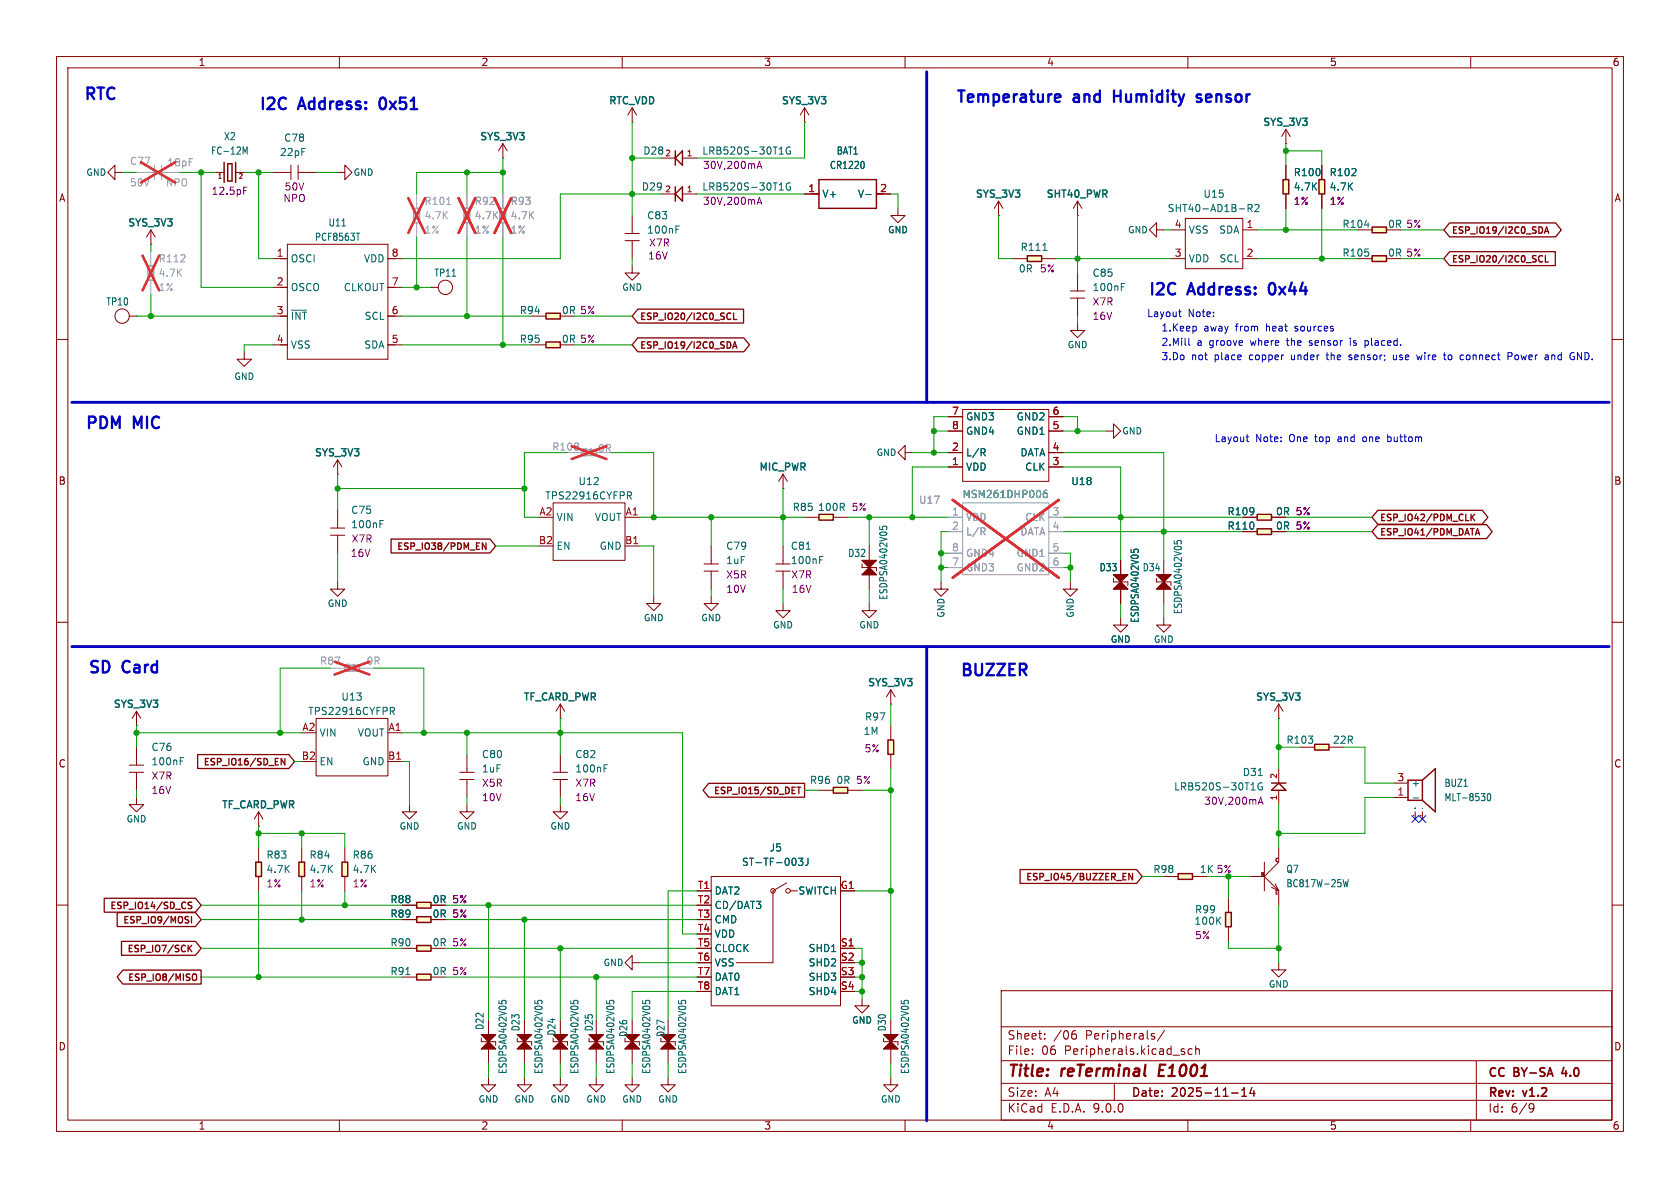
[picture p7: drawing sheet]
<svg xmlns="http://www.w3.org/2000/svg" width="297mm" height="210mm" viewBox="0 0 297 210" stroke-linecap="round" stroke-linejoin="round" font-family="sans-serif">
<g fill="none" stroke="#840000" stroke-width=".18">
<path d="M10 10h277v190h-277zM12 12h273v186h-273zM60 10v2M110 10v2M160 10v2M210 10v2M260 10v2M10 60h2M285 60h2M10 110h2M285 110h2M10 160h2"/>
<path d="M177 175.1h107.9v22.9h-107.9zM285 160h2M60 198v2M110 198v2M160 198v2M177 194.5h108M177 191.5h108M177 187.5h108M177 181.5h108M182.5 186.3v.1M182.5 185.5v.1M184.7 183.6v.1"/>
<path d="M184.7 182.8v.1M189.7 182.8h.5l.1 .3-.1 .5-.5 .1M190.2 182.2l-.5 .1M197 191.5v3M203.7 183.2l.4 .1 .1 .2-.2 .2h-.3M203.7 182.7l.4 .1M205.9 182.1l-1.3 2M209.2 185.9l.3 .2-.3 .3M209.2 185.4l.2 .1M210 198v2M210.7 185.5l-.4-.1-.3 .3v.4l.2 .2h.5M211.4 185.5l.2-.1 .4 .1v.9"/>
<path d="M211.4 184.9v1.5M217.7 193.2h1.2M219.5 193.8h.9M219.5 192.7l.5-.4v1.5M221.3 192.2l-.3 1.1h.9M221.7 192.8v1M260 198v2M261 187.5v10.5M270.6 195.1l.5 .1a.99 .99 0 0 1-.4 1.4h-.2M271.2 195.7l-.3 .3h-.3"/>
</g>
<path d="M205.1 188.2l-.3 2h1" fill="none" stroke="#840000" stroke-width=".4"/>
<path d="M276.5 188.7l-.4 1.1h.9" fill="none" stroke="#840000" stroke-width=".3"/>
<path d="M208.3 154.4h2.5v1h-2.5z" fill="#ffffc2"/>
<path d="M208.3 154.4h2.5v1h-2.5z" fill="none" stroke="#840000" stroke-width=".25"/>
<path d="M205.7 154.9h2.6M210.8 154.9h2.6" fill="none" stroke="#840000" stroke-width=".18"/>
<path d="M144.8 90.9h2.5v1h-2.5z" fill="#ffffc2"/>
<path d="M119.4 26.7v2.5M119.4 33v2.6M120.6 26.7v2.5l-1.2-1.3zM120.6 33v2.6l-1.2-1.3zM144.8 90.9h2.5v1h-2.5z" fill="none" stroke="#840000" stroke-width=".25"/>
<g fill="none" stroke="#840000" stroke-width=".18">
<path d="M48.3 30.5h3.1M51.4 29.2v2.6M52.7 29.2v2.6M52.7 30.5h3.2M59.7 30.5h1.3v-1.3l1.2 1.3-1.2 1.3v-1.3M116.8 27.9h2.6M116.8 34.3h2.6M120.6 27.9h2.6M120.6 34.3h2.6M227.3 25.4h.1M227.3 22.9l-.7 1.2M227.3 22.9l.8 1.2"/>
<path d="M227.3 22.9v2.5M111.8 47v1.3h1.2l-1.2 1.2-1.3-1.2h1.3M167.6 76.2h2.6M167.6 73.7h2.6M170.2 72.4h15.2v12.7h-15.2zM185.4 76.2h2.6M185.4 73.7h2.6M97.8 88.9h12.7v10.2h-12.7zM110.5 91.4h2.5M110.5 96.5h2.5M142.2 91.4h2.6M147.3 91.4h2.6"/>
<path d="M152.4 99.1h2.5l-2.5 2.5h2.5zM152.4 99.7v.6h2.5v.7M153.7 96.5v2.6M167.6 82.6h2.6M167.6 80h2.6M185.4 82.6h2.6M185.4 80h2.6M153.7 106.7v1.3h1.2l-1.2 1.2-1.3-1.2h1.3M153.7 101.6v2.5"/>
</g>
<g fill="none" stroke="#006464" stroke-width=".18">
<path d="M137.8 27.2h.7M137.8 33.6h.7M138 26.2l.1-.2v1.2M138 32.5l.1-.2v1.3M139.7 26a.59 .59 0 0 0-.7 .6 .59 .59 0 0 0 .7 .6l.1-.5h-.3M139.7 32.4a.59 .59 0 0 0-.7 .6 .59 .59 0 0 0 .7 .5l.1-.4h-.3M173.8 80l.4 .6M173.9 79.3l.3 .3-.1 .3-.2 .1M110.9 86.9h.5l.2 .3-.1 .3-.6 .1M111.2 87.6l.4 .6M155.5 93.1v.5M156 93.5v-.3l.2-.2 .5 .1 .1 .4"/>
<path d="M185.1 86.7h-.4a.86 .86 0 0 0 0 1.3l.4-.2 .1-.4-.3-.2h-.2l-.2 .2"/>
</g>
<g fill="#840000" stroke="#840000" stroke-width=".18">
<path d="M152.4 101.6l1.3-1.3 1.2 1.3z"/>
<path d="M152.4 99.1h2.5l-1.2 1.2z"/>
</g>
<path d="M133.8 29.8l.5-1.3 .4 1.3M133.8 36.1l.5-1.2 .4 1.2M134 29.4h.6M134 35.8h.6" fill="none" stroke="#840084" stroke-width=".18"/>
<path d="M233.2 31.8h1v2.5h-1z" fill="#ffffc2"/>
<path d="M144.8 31.8h10.1v5h-10.1zM233.2 31.8h1v2.5h-1z" fill="none" stroke="#840000" stroke-width=".25"/>
<path d="M142.2 19.1l-.7 1.2M142.2 19.1l.8 1.2M142.2 19.1v2.5M142.2 21.6h.1M142.2 34.3h2.6M154.9 34.3h2.6M158.7 36.8v1.3h1.3l-1.3 1.3-1.2-1.3h1.2M233.7 29.2v2.6M233.7 34.3v2.5M166.4 102.9v1.2h1.2l-1.2 1.3-1.3-1.3h1.3" fill="none" stroke="#840000" stroke-width=".18"/>
<path d="M152.6 28.6l.2 .4-.2 .7M153.1 34.4h.9" fill="none" stroke="#006464" stroke-width=".18"/>
<path d="M242.6 45.2h2.5v1h-2.5z" fill="#ffffc2"/>
<path d="M242.6 45.2h2.5v1h-2.5z" fill="none" stroke="#840000" stroke-width=".25"/>
<path d="M240 45.7h2.6" fill="none" stroke="#840000" stroke-width=".18"/>
<path d="M242.6 40.1h2.5v1h-2.5z" fill="#ffffc2"/>
<path d="M242.6 40.1h2.5v1h-2.5z" fill="none" stroke="#840000" stroke-width=".25"/>
<path d="M240 40.6h2.6" fill="none" stroke="#840000" stroke-width=".18"/>
<path d="M241.3 39.8h.7" fill="none" stroke="#006464" stroke-width=".18"/>
<path d="M226.8 31.8h1v2.5h-1z" fill="#ffffc2"/>
<path d="M226.8 31.8h1v2.5h-1z" fill="none" stroke="#840000" stroke-width=".25"/>
<g fill="none" stroke="#840000" stroke-width=".18">
<path d="M227.3 29.2v2.6M227.3 34.3v2.5M22.9 55.9h1.2M24.1 55.9h.1"/>
<circle cx="21.6" cy="55.9" r="1.27"/>
</g>
<path d="M157 130.8h1v2.6h-1z" fill="#ffffc2"/>
<path d="M157 130.8h1v2.6h-1z" fill="none" stroke="#840000" stroke-width=".25"/>
<path d="M157.5 128.3v2.5M157.5 133.4v2.5M111.8 190.5v1.3h1.2l-1.2 1.2-1.3-1.2h1.3" fill="none" stroke="#840000" stroke-width=".18"/>
<path d="M26.2 47h1v2.5h-1z" fill="#f0f0f0"/>
<path d="M26.2 47h1v2.5h-1z" fill="none" stroke="#a1a1a1" stroke-width=".25"/>
<path d="M24.1 30.5h3.2M27.3 29.2v2.6M28.6 29.2v2.6M28.6 30.5h.6M26.7 44.5v2.5M26.7 49.5v2.6" fill="none" stroke="#a1a1a1" stroke-width=".18"/>
<path d="M24.9 28.7l6.1 3.6M31 28.7l-6.1 3.6M25.2 45.2l2.9 6.1M28.1 45.2l-2.9 6.1" fill="none" stroke="#e12e31" stroke-width=".46"/>
<g fill="none" stroke="#840000" stroke-width=".18">
<path d="M20.3 30.5v-1.3l-1.3 1.3 1.3 1.3v-1.3h1.3M176.5 38.1h.1M176.5 35.6l-.7 1.2M176.5 35.6l.8 1.2M176.5 35.6v2.5M190.5 38.1h.1M190.5 35.6l-.8 1.2M190.5 35.6l.8 1.2M190.5 35.6v2.5M209.5 38.6h10.2v8.9h-10.2zM204.5 40.6v-1.2l-1.3 1.2 1.3 1.3v-1.3h1.2M207 40.6h2.5"/>
<path d="M207 45.7h2.5M219.7 40.6h2.5M219.7 45.7h2.5M125.7 105.4v1.3h1.3l-1.3 1.3-1.2-1.3h1.2M138.4 106.7v1.3h1.3l-1.3 1.2-1.2-1.2h1.2M246.4 138.4h2.5M246.4 141h2.5M250.2 143.5v1.3M251.5 143.5v1.3M118.1 190.5v1.3h1.3l-1.3 1.2-1.3-1.2h1.3M156.2 182.9h2.5l-2.5 2.5h2.5zM156.2 183.5v.7h2.5v.6"/>
<path d="M157.5 180.3v2.6M157.5 185.4v2.6"/>
</g>
<path d="M251.5 137.9h-2.6v3.6h2.6M251.5 137.9v3.6M251.5 137.9l2.2-2v7.6l-2.2-2" fill="none" stroke="#840000" stroke-width=".25"/>
<path d="M220.6 36.8l.7-.1 .1-.1-.1-.3-.7-.2v1.3M220.9 36.8l.5 .6M221.9 36.3l.4-.2 .3 .4-.8 .9h.8M258.8 139h.6M249.8 141.1h1M250.2 142.9h.1M251.4 142.9h.1M263.1 140.3h.1a.72 .72 0 0 1 0 1.2 .94 .94 0 0 1-.1-1.2zM159.3 176.9v.5M159.8 177.3v-.3l.3-.2 .4 .1 .1 .4" fill="none" stroke="#006464" stroke-width=".18"/>
<path d="M249.9 144.1v.1M249.9 144.1h.1M251.2 144.1v.1" fill="none" stroke="#a90000" stroke-width=".18"/>
<g fill="#840000" stroke="#840000" stroke-width=".18">
<path d="M156.2 185.4l1.3-1.2 1.2 1.2z"/>
<path d="M156.2 182.9h2.5l-1.2 1.3z"/>
</g>
<path d="M181.6 45.2h2.5v1h-2.5z" fill="#ffffc2"/>
<path d="M181.6 45.2h2.5v1h-2.5z" fill="none" stroke="#840000" stroke-width=".25"/>
<path d="M179.1 45.7h2.5M184.1 45.7h2.6M195.6 76.2h1.2v-1.3l1.3 1.3-1.3 1.3v-1.3" fill="none" stroke="#840000" stroke-width=".18"/>
<path d="M184.4 44.3h.7" fill="none" stroke="#006464" stroke-width=".18"/>
<path d="M232.4 131.6h2.5v1h-2.5z" fill="#ffffc2"/>
<path d="M232.4 131.6h2.5v1h-2.5z" fill="none" stroke="#840000" stroke-width=".25"/>
<path d="M190.5 57.2v1.2h1.3l-1.3 1.3-1.3-1.3h1.3M59.7 83.8h.1M59.7 81.3l-.8 1.3M59.7 81.3l.8 1.3M59.7 81.3v2.5M226.1 127h.1M226.1 124.5l-.8 1.2M226.1 124.5l.7 1.2M226.1 124.5v2.5M229.9 132.1h2.5M234.9 132.1h2.6" fill="none" stroke="#840000" stroke-width=".18"/>
<path d="M216.7 161.3h1v2.5h-1z" fill="#ffffc2"/>
<path d="M224.8 138.4h2.5M226.1 138.4l1.2 1.3h-2.5zM216.7 161.3h1v2.5h-1z" fill="none" stroke="#840000" stroke-width=".25"/>
<g fill="none" stroke="#840000" stroke-width=".18">
<path d="M48.3 45.7h2.5M48.3 50.8h2.5M48.3 55.9h2.5M50.8 43.2h17.8v20.3h-17.8zM68.6 45.7h2.5M68.6 50.8h2.5M68.6 55.9h2.5M189.2 51.4h2.6M189.2 52.7h2.6M190.5 48.3v3.1M190.5 52.7v3.2M48.3 61h2.5"/>
<path d="M68.6 61h2.5M59.7 102.9v1.2h1.3l-1.3 1.3-1.3-1.3h1.3M99.1 127h.1M99.1 124.5l-.8 1.2M99.1 124.5l.7 1.2M99.1 124.5v2.5M226.1 135.9v2.5M226.1 139.7v2.5M217.2 158.8v2.5M221 154.9h2.5M223.5 152.4v5.1M223.5 154.9l2.6 2.6"/>
<path d="M224.8 156.8l1.3 .7M225.4 156.2l.7 1.3M226.1 149.9v2.5l-2.6 2.5M226.1 157.5v2.5M152.4 176.5v1.3h1.3l-1.3 1.3-1.3-1.3h1.3M217.2 163.8v2.6M226.1 170.2v1.3h1.2l-1.2 1.2-1.3-1.2h1.3"/>
</g>
<path d="M60.5 39.9h.6M51.5 54.8h2.7M63 41.2h.6M198.2 50.7h.5M198.2 50.1h.6M221.2 139.6h.7M221.4 138.6l.1-.2v1.2M222.4 137.1h.8M223.1 138.4a.59 .59 0 0 0-.7 .6 .59 .59 0 0 0 .7 .6l.1-.5h-.3M237.4 155.5l.3 1.3 .2-.9 .2 .9 .3-1.3M215.3 162.7l.5 .7M215.8 162.1l-.7 .7" fill="none" stroke="#006464" stroke-width=".18"/>
<path d="M222.4 142.2l.5-1.3 .4 1.3M222.6 141.8h.6" fill="none" stroke="#840084" stroke-width=".18"/>
<path d="M147.3 139.2h2.6v1h-2.6z" fill="#ffffc2"/>
<path d="M147.3 139.2h2.6v1h-2.6z" fill="none" stroke="#840000" stroke-width=".25"/>
<g fill="none" stroke="#840000" stroke-width=".18">
<path d="M124.5 99.7h2.5M125.7 96.5v3.2M198.1 99.1v2.5M205.7 99.1v2.5M124.5 101h2.5M125.7 101v3.1M196.8 101.6h2.6l-2.6 2.5h2.6zM196.8 102.2v.7h2.6v.6M198.1 109.2v1.3h1.3l-1.3 1.3-1.3-1.3h1.3M198.1 104.1v2.6M204.5 101.6h2.5l-2.5 2.5h2.5zM204.5 102.2v.7h2.5v.6"/>
<path d="M205.7 109.2v1.3h1.3l-1.3 1.3-1.2-1.3h1.2M205.7 104.1v2.6M144.8 139.7h2.5M149.9 139.7h2.5M157.5 124.5h.1M157.5 121.9l-.8 1.3M157.5 121.9l.7 1.3M157.5 121.9v2.6"/>
</g>
<g fill="#840000" stroke="#840000" stroke-width=".18">
<path d="M198.1 102.9l1.3 1.2h-2.6z"/>
<path d="M196.8 101.6h2.6l-1.3 1.3z"/>
<path d="M204.5 104.1l1.2-1.2 1.3 1.2z"/>
<path d="M204.5 101.6h2.5l-1.3 1.3z"/>
</g>
<path d="M200 97.1v.5M200.5 97.5v-.2l.2-.2 .5 .1v.3M207.6 95.6v.5M208.1 96v-.2l.2-.2 .5 .1 .1 .3" fill="none" stroke="#006464" stroke-width=".18"/>
<path d="M167.6 91.4h2.6M167.6 94h2.6M167.6 97.8h2.6M170.2 88.9h15.2v12.7h-15.2zM185.4 91.4h2.6M185.4 94h2.6M185.4 97.8h2.6M167.6 100.3h2.6M185.4 100.3h2.6" fill="none" stroke="#a1a1a1" stroke-width=".18"/>
<path d="M173.8 94l.4 .6M173.9 93.3l.3 .2-.1 .3-.2 .2M185.1 86.7h-.4a.86 .86 0 0 0 0 1.3l.4-.2 .1-.4-.3-.2h-.2l-.2 .2" fill="none" stroke="#989898" stroke-width=".18"/>
<path d="M168.4 88.4l18.8 13.7M187.2 88.4l-18.8 13.7" fill="none" stroke="#e12e31" stroke-width=".46"/>
<path d="M222.2 90.9h2.6v1h-2.6z" fill="#ffffc2"/>
<path d="M222.2 90.9h2.6v1h-2.6z" fill="none" stroke="#840000" stroke-width=".25"/>
<g fill="none" stroke="#840000" stroke-width=".18">
<path d="M43.2 62.2v1.3h1.2l-1.2 1.3-1.3-1.3h1.3M219.7 91.4h2.5M224.8 91.4h2.5M123.2 157.5h2.5M125.7 154.9h22.9v22.9h-22.9zM139.1 156.1l-2.4 1.4v12.7h-6.5M139.7 157.5h1.3M148.6 167.6h2.5"/>
<circle cx="136.7" cy="157.5" r=".4"/>
<circle cx="139.3" cy="157.5" r=".4"/>
</g>
<path d="M133.7 159.3h.8l-.4 .5M134.3 159.8l.2 .3v.3l-.2 .2M141.2 151.7h.7l-.4 .5 .4 .1v.6l-.2 .1-.5-.1M142.8 151.7v.9a.41 .41 0 0 1-.4 .4" fill="none" stroke="#006464" stroke-width=".18"/>
<path d="M222.2 93.5h2.6v1h-2.6z" fill="#ffffc2"/>
<path d="M39.6 28.7v3.6M40.3 29h.7v3h-.7zM41.7 28.7v3.6M222.2 93.5h2.6v1h-2.6z" fill="none" stroke="#840000" stroke-width=".25"/>
<g fill="none" stroke="#840000" stroke-width=".18">
<path d="M38.1 30.5h.1M38.1 30.5h1.5M41.7 30.5h1.5M43.2 30.5h.1M26.7 43.2h.1M26.7 40.6l-.8 1.3M26.7 40.6l.7 1.3M26.7 40.6v2.6M58.4 93.3h2.6M58.4 94.6h2.6M59.7 90.2v3.1M59.7 94.6v3.2"/>
<path d="M137.2 99.7h2.5M138.4 96.5v3.2M160 80v-1.3l-1.3 1.3 1.3 1.3v-1.3h1.3M219.7 94h2.5M224.8 94h2.5M115.6 105.4v1.3h1.2l-1.2 1.3-1.3-1.3h1.3M137.2 101h2.5M138.4 101v3.1M189.2 102.9v1.2h1.3l-1.3 1.3-1.2-1.3h1.2M24.1 128.3h.1M24.1 125.7l-.7 1.3M24.1 125.7l.8 1.3"/>
<path d="M24.1 125.7v2.6M55.9 127h12.7v10.2h-12.7zM68.6 129.5h2.5M68.6 134.6h2.5M157.5 190.5v1.3h1.2l-1.2 1.2-1.3-1.2h1.3"/>
</g>
<path d="M43 26l.3 .9 .4-.9v1.2M67.2 92.6h.4M67.2 92h.6M142.5 97.1h.8M144.9 99h.4M144.9 98.4h.6M69 125h.5l.2 .3-.1 .3-.6 .1M69.3 125.7l.4 .6" fill="none" stroke="#006464" stroke-width=".18"/>
<path d="M43.1 33.7h.4M43.1 33.1h.6" fill="none" stroke="#840084" stroke-width=".18"/>
<path d="M58.4 118.1h2.6M63.5 118.1h2.5" fill="none" stroke="#a1a1a1" stroke-width=".18"/>
<path d="M59.2 117l6.1 2.2M65.3 117l-6.1 2.2" fill="none" stroke="#e12e31" stroke-width=".46"/>
<path d="M73.7 167.1h2.5v1h-2.5z" fill="#ffffc2"/>
<path d="M73.7 167.1h2.5v1h-2.5z" fill="none" stroke="#840000" stroke-width=".25"/>
<path d="M71.1 167.6h2.6" fill="none" stroke="#840000" stroke-width=".18"/>
<path d="M73.7 159.5h2.5v1h-2.5z" fill="#ffffc2"/>
<path d="M73.7 159.5h2.5v1h-2.5z" fill="none" stroke="#840000" stroke-width=".25"/>
<path d="M71.1 160h2.6" fill="none" stroke="#840000" stroke-width=".18"/>
<path d="M73.7 172.2h2.5v1h-2.5z" fill="#ffffc2"/>
<path d="M73.7 172.2h2.5v1h-2.5z" fill="none" stroke="#840000" stroke-width=".25"/>
<path d="M71.1 172.7h2.6" fill="none" stroke="#840000" stroke-width=".18"/>
<path d="M71.7 172.3h.8" fill="none" stroke="#006464" stroke-width=".18"/>
<path d="M73.7 162.1h2.5v1h-2.5z" fill="#ffffc2"/>
<path d="M73.7 162.1h2.5v1h-2.5z" fill="none" stroke="#840000" stroke-width=".25"/>
<path d="M71.1 162.6h2.6" fill="none" stroke="#840000" stroke-width=".18"/>
<path d="M52.8 152.4h1v2.5h-1z" fill="#ffffc2"/>
<path d="M52.8 152.4h1v2.5h-1z" fill="none" stroke="#840000" stroke-width=".25"/>
<path d="M53.3 149.9v2.5M53.3 154.9v2.6" fill="none" stroke="#840000" stroke-width=".18"/>
<path d="M60.5 152.4h1v2.5h-1z" fill="#ffffc2"/>
<path d="M60.5 152.4h1v2.5h-1z" fill="none" stroke="#840000" stroke-width=".25"/>
<path d="M24.1 141v1.2h1.3l-1.3 1.3-1.2-1.3h1.2M61 149.9v2.5M61 154.9v2.6M72.4 142.2v1.3h1.3l-1.3 1.3-1.3-1.3h1.3" fill="none" stroke="#840000" stroke-width=".18"/>
<path d="M45.2 152.4h1v2.5h-1z" fill="#ffffc2"/>
<path d="M45.2 152.4h1v2.5h-1z" fill="none" stroke="#840000" stroke-width=".25"/>
<g fill="none" stroke="#840000" stroke-width=".18">
<path d="M76.2 50.8h.1M76.2 50.8h1.3M22.9 135.3h2.5M22.9 136.5h2.5M24.1 132.1v3.2M24.1 136.5v3.2M45.7 146.1h.1M45.7 143.5v2.6M45.7 149.9v2.5M45.7 154.9v2.6M45.7 143.5l-.7 1.3M45.7 143.5l.8 1.3"/>
<circle cx="78.7" cy="50.8" r="1.27"/>
</g>
<path d="M31.9 134.5h.4M31.9 133.9h.6" fill="none" stroke="#006464" stroke-width=".18"/>
<path d="M82 36.8h1.1v2.6h-1.1z" fill="#f0f0f0"/>
<path d="M82 36.8h1.1v2.6h-1.1z" fill="none" stroke="#a1a1a1" stroke-width=".25"/>
<path d="M82.5 34.3v2.5M82.5 39.4v2.5" fill="none" stroke="#a1a1a1" stroke-width=".18"/>
<path d="M81.1 35l2.9 6.2M84 35l-2.9 6.2" fill="none" stroke="#e12e31" stroke-width=".46"/>
<path d="M88.4 36.8h1v2.6h-1z" fill="#f0f0f0"/>
<path d="M88.4 36.8h1v2.6h-1z" fill="none" stroke="#a1a1a1" stroke-width=".25"/>
<path d="M88.9 34.3v2.5M88.9 39.4v2.5" fill="none" stroke="#a1a1a1" stroke-width=".18"/>
<path d="M87.4 35l3 6.2M90.4 35l-3 6.2" fill="none" stroke="#e12e31" stroke-width=".46"/>
<path d="M73.2 36.8h1v2.6h-1z" fill="#f0f0f0"/>
<path d="M73.2 36.8h1v2.6h-1z" fill="none" stroke="#a1a1a1" stroke-width=".25"/>
<path d="M73.7 34.3v2.5M73.7 39.4v2.5" fill="none" stroke="#a1a1a1" stroke-width=".18"/>
<path d="M79 36.1h.7" fill="none" stroke="#989898" stroke-width=".18"/>
<path d="M72.2 35l2.9 6.2M75.1 35l-2.9 6.2" fill="none" stroke="#e12e31" stroke-width=".46"/>
<path d="M96.5 55.4h2.6v1h-2.6z" fill="#ffffc2"/>
<path d="M96.5 55.4h2.6v1h-2.6z" fill="none" stroke="#840000" stroke-width=".25"/>
<path d="M94 55.9h2.5" fill="none" stroke="#840000" stroke-width=".18"/>
<path d="M96.5 60.5h2.6v1h-2.6z" fill="#ffffc2"/>
<path d="M96.5 60.5h2.6v1h-2.6z" fill="none" stroke="#840000" stroke-width=".25"/>
<g fill="none" stroke="#840000" stroke-width=".18">
<path d="M111.8 19.1v2.5M111.8 19.1l-.8 1.2M111.8 19.1l.7 1.2M88.9 27.9h.1M88.9 25.4l-.8 1.3M88.9 25.4l.8 1.3M88.9 25.4v2.5M111.8 21.6h.1M111.8 38.1v3.2M142.2 34.3h2.6M154.9 34.3h2.6M227.3 29.2v2.6"/>
<path d="M227.3 34.3v2.5M233.7 29.2v2.6M233.7 34.3v2.5M110.5 41.3h2.5M110.5 42.5h2.5M111.8 42.5v3.2M94 61h2.5M167.6 76.2h2.6M167.6 73.7h2.6M185.4 76.2h2.6M185.4 73.7h2.6M138.4 86.4h.1"/>
<path d="M138.4 83.8l-.7 1.3M138.4 83.8l.8 1.3M138.4 83.8v2.6M167.6 82.6h2.6M167.6 80h2.6M185.4 82.6h2.6M185.4 80h2.6M198.1 99.1v2.5M219.7 91.4h2.5M219.7 94h2.5M224.8 91.4h2.5M224.8 94h2.5"/>
<path d="M198.1 104.1v2.6M81.3 136.5h2.5M81.3 137.8h2.5M82.5 133.4v3.1M82.5 137.8v3.2M97.8 136.5h2.5M97.8 137.8h2.5M99.1 133.4v3.1M99.1 137.8v3.2M82.5 142.2v1.3h1.3l-1.3 1.3-1.2-1.3h1.2M99.1 142.2v1.3h1.2l-1.2 1.3-1.3-1.3h1.3M123.2 157.5h2.5"/>
<path d="M71.1 160h2.6M71.1 162.6h2.6M111.8 170.2v-1.3l-1.3 1.3 1.3 1.3v-1.3h1.2M148.6 167.6h2.5M85.1 182.9h2.5l-2.5 2.5h2.5zM85.1 183.5v.7h2.5v.6M86.4 190.5v1.3h1.2l-1.2 1.2-1.3-1.2h1.3M86.4 180.3v2.6M86.4 185.4v2.6M91.4 182.9h2.6l-2.6 2.5h2.6zM91.4 183.5v.7h2.6v.6M92.7 190.5v1.3h1.3l-1.3 1.2-1.3-1.2h1.3"/>
<path d="M92.7 180.3v2.6M92.7 185.4v2.6M97.8 182.9h2.5l-2.5 2.5h2.5zM97.8 183.5v.7h2.5v.6M99.1 190.5v1.3h1.2l-1.2 1.2-1.3-1.2h1.3M99.1 180.3v2.6M99.1 185.4v2.6M104.1 182.9h2.6l-2.6 2.5h2.6zM104.1 183.5v.7h2.6v.6M105.4 190.5v1.3h1.3l-1.3 1.2-1.3-1.2h1.3M105.4 185.4v2.6M110.5 182.9h2.5l-2.5 2.5h2.5z"/>
<path d="M110.5 183.5v.7h2.5v.6M111.8 180.3v2.6M111.8 185.4v2.6M116.8 182.9h2.6l-2.6 2.5h2.6zM116.8 183.5v.7h2.6v.6M118.1 185.4v2.6"/>
</g>
<g fill="none" stroke="#006464" stroke-width=".18">
<path d="M119.5 39.9h.6M152.6 28.6l.2 .4-.2 .7M153.1 34.4h.9M119.5 40.6h.4M173.8 80l.4 .6M173.9 79.3l.3 .3-.1 .3-.2 .1M185.1 86.7h-.4a.86 .86 0 0 0 0 1.3l.4-.2 .1-.4-.3-.2h-.2l-.2 .2M200 97.1v.5M200.5 97.5v-.2l.2-.2 .5 .1v.3M106.8 135.8h.4M106.8 135.2h.6M133.7 159.3h.8l-.4 .5"/>
<path d="M134.3 159.8l.2 .3v.3l-.2 .2M141.2 151.7h.7l-.4 .5 .4 .1v.6l-.2 .1-.5-.1M142.8 151.7v.9a.41 .41 0 0 1-.4 .4M88.2 176.9v.5M88.7 177.3v-.3l.2-.2 .5 .1 .1 .4M94.6 176.9v.5M95 177.3v-.3l.3-.2 .5 .1v.4M100.9 176.9v.5M101.4 177.3v-.3l.2-.2 .5 .1 .1 .4M107.3 176.9v.5M107.7 177.3v-.3l.3-.2 .5 .1v.4M113.6 176.9v.5"/>
<path d="M114.1 177.3v-.3l.2-.2 .5 .1 .1 .4M120 176.9v.5M120.4 177.3v-.3l.3-.2 .5 .1v.4"/>
</g>
<g fill="#840000" stroke="#840000" stroke-width=".18">
<path d="M92.7 184.2l1.3 1.2h-2.6z"/>
<path d="M91.4 182.9h2.6l-1.3 1.3z"/>
<path d="M85.1 185.4l1.3-1.2 1.2 1.2z"/>
<path d="M85.1 182.9h2.5l-1.2 1.3z"/>
<path d="M97.8 185.4l1.3-1.2 1.2 1.2z"/>
<path d="M97.8 182.9h2.5l-1.2 1.3z"/>
<path d="M110.5 185.4l1.3-1.2 1.2 1.2z"/>
<path d="M110.5 182.9h2.5l-1.2 1.3z"/>
<path d="M116.8 185.4l1.3-1.2 1.3 1.2z"/>
<path d="M116.8 182.9h2.6l-1.3 1.3z"/>
<path d="M104.1 185.4l1.3-1.2 1.3 1.2z"/>
<path d="M104.1 182.9h2.6l-1.3 1.3z"/>
</g>
<g fill="none" stroke="#a1a1a1" stroke-width=".18">
<path d="M82.5 34.3v2.5M82.5 39.4v2.5M88.9 34.3v2.5M88.9 39.4v2.5M100.3 80h2.6M167.6 91.4h2.6M167.6 94h2.6M167.6 97.8h2.6M185.4 91.4h2.6M185.4 94h2.6M185.4 97.8h2.6M167.6 100.3h2.6"/>
<path d="M185.4 100.3h2.6"/>
</g>
<path d="M81.1 35l2.9 6.2M84 35l-2.9 6.2M87.4 35l3 6.2M90.4 35l-3 6.2M101.1 78.9l6.1 2.2M107.2 78.9l-6.1 2.2M168.4 88.4l18.8 13.7M187.2 88.4l-18.8 13.7" fill="none" stroke="#e12e31" stroke-width=".46"/>
<g fill="none" stroke="#840000" stroke-width=".23">
<path d="M256.3 39.4h18.7l1 1.2-1 1.3h-18.7l-1-1.3zM112.8 54.7h18.6v2.4h-18.6l-1-1.2zM112.8 59.7h18.7l1 1.3-1 1.2h-18.7l-1-1.2zM128.9 55.3l.3 .1M129.2 56.4l-.3 .1M129.7 55.3v1.2h.5M256.3 44.5h18.7v2.4h-18.7l-1-1.2zM272.4 45.2l.3 .1M272.6 40.3l.1 .3-.1 .5M272.7 46.2l-.3 .1M273 41.2l.4-1.1 .4 1.1M273.1 40.9h.6"/>
<path d="M273.2 45.2v1.1h.5M129.1 60.6l.1 .3-.1 .5M129.5 61.6l.4-1.2 .4 1.2M129.6 61.2h.6M69.1 95.3h17.5l1 1.2-1 1.2h-17.5zM85.9 96v1.1l-.6-1.1v1.1M243.6 92.8h19.2l1 1.2-1 1.2h-19.2l-1-1.2zM243.6 90.2h18.4l1 1.2-1 1.3h-18.4l-1-1.3zM260.2 91.4l.5 .6M260.7 90.9l-.6 .6M260.8 94.6l.4-1.2 .4 1.2M260.9 94.3h.6"/>
<path d="M34.9 133.4h16.2l1 1.2-1 1.2h-16.2zM50.4 134.1v1.1l-.7-1.1v1.1M125.3 138.5h16.9v2.4h-16.9l-1-1.2zM140.9 139.2h.7M141.2 139.2v1.1M18.4 158.8h16.2l1 1.2-1 1.2h-16.2zM33.9 159.5h-.4l-.2 .1v.3l.5 .2 .1 .3-.2 .2h-.4M180.3 153.7h20.6l1 1.2-1 1.3h-20.6zM200.2 154.4v1.1l-.6-1.1v1.1M20.7 161.3h13.9l1 1.3-1 1.2h-13.9zM21.5 166.4h13.1l1 1.2-1 1.3h-13.1zM21.7 171.5h13.9v2.4h-13.9l-1-1.2z"/>
<path d="M32.9 162.6l.4 .1 .1 .2-.3 .3h-.2M32.9 162l.5 .1M33.4 167.6l.5 .6M33.9 162v1.2M33.9 167.1l-.6 .6M34 172.6a.38 .38 0 0 1 .4-.4 .38 .38 0 0 1 .4 .4v.3a.38 .38 0 0 1-.4 .4 .38 .38 0 0 1-.4-.4"/>
</g>
<path d="M163.8 12.7v58.4M12.7 71.1h271.8M12.7 114.3h271.8M163.8 114.3v83.8" fill="none" stroke="#0000c2" stroke-width=".51"/>
<g fill="none" stroke="#009600" stroke-width=".18">
<path d="M21.6 30.5h2.5M31.7 30.5h6.4M35.6 30.5v20.3h12.7M43.2 30.5h5.1M45.7 30.5v15.2h2.6M55.9 30.5h3.8M82.5 30.5v3.8M88.9 30.5h-15.2v3.8M88.9 27.9v6.4M111.8 21.6v16.5M111.8 27.9h5M116.8 34.3h-17.7v11.4h-28"/>
<path d="M123.2 34.3h19M142.2 21.6v6.3h-19M157.5 34.3h1.2v2.5M176.5 38.1v7.6h2.6M190.5 38.1v10.2M227.3 25.4v3.8M227.3 36.8v3.8M227.3 26.7h6.4v2.5M233.7 36.8v8.9M24.1 55.9h24.2M26.7 43.2v1.3M26.7 52.1v3.8"/>
<path d="M71.1 55.9h22.9M71.1 50.8h5.1M73.7 41.9v8.9M82.5 41.9v14M88.9 41.9v19.1M101.6 55.9h10.2M111.8 45.7v1.3M186.7 45.7h20.3M190.5 55.9v1.3M205.7 40.6h1.3M222.2 40.6h17.8M222.2 45.7h17.8"/>
<path d="M247.6 40.6h7.7M247.6 45.7h7.7M48.3 61h-5.1v1.2M71.1 61h22.9M101.6 61h10.2M165.1 76.2h2.5M167.6 73.7h-2.5v6.3M188 73.7h2.5v2.5M188 76.2h7.6M59.7 83.8v6.4M59.7 97.8v5.1M59.7 86.4h33"/>
<path d="M87.6 96.5h7.6M100.3 80h-7.6v11.4h2.5M107.9 80h7.7v11.4M113 91.4h29.2M113 96.5h2.6v8.9M125.7 91.4v5.1M138.4 86.4v10.1M149.9 91.4h17.7M153.7 91.4v5.1M161.3 80h6.3M166.4 97.8h1.2M167.6 94h-1.2v8.9"/>
<path d="M167.6 82.6h-6.3v8.8M188 94h31.7M188 97.8h1.2v5.1M188 91.4h31.7M188 80h17.7v19.1M188 82.6h10.1v16.5M227.3 94h15.3M227.3 91.4h15.3M58.4 118.1h-8.9v11.4M66 118.1h8.9v11.4M125.7 104.1v1.3M138.4 104.1v2.6"/>
<path d="M153.7 104.1v2.6M166.4 100.3h1.2M188 100.3h1.2M198.1 106.7v2.5M205.7 106.7v2.5M24.1 128.3v3.8M24.1 139.7v1.3M24.1 129.5h29.2M52.1 134.6h1.2M71.1 134.6h1.3v7.6M71.1 129.5h49.5v35.6h2.6M82.5 129.5v3.9"/>
<path d="M99.1 127v6.4M142.2 139.7h2.6M152.4 139.7h5.1M157.5 124.5v3.8M157.5 135.9v44.4M226.1 132.1h3.8M226.1 127v8.9M237.5 132.1h3.8v6.3h5.1M45.7 146.1v3.8M45.7 157.5v15.2M45.7 147.3h15.3v2.6M53.3 147.3v2.6"/>
<path d="M53.3 157.5v5.1M61 157.5v2.5M82.5 141v1.2M99.1 141v1.2M123.2 157.5h-5.1v22.8M151.1 157.5h6.4M201.9 154.9h3.8M213.4 154.9h7.6M217.2 154.9v3.9M226.1 142.2v7.7M246.4 141h-5.1v6.3h-15.2M35.6 167.6h35.5"/>
<path d="M35.6 160h35.5M35.6 172.7h35.5M35.6 162.6h35.5M78.7 167.6h44.5M78.7 160h44.5M78.7 172.7h44.5M78.7 162.6h44.5M86.4 160v20.3M92.7 162.6v17.7M99.1 167.6v12.7M105.4 172.7v7.6M113 170.2h10.2"/>
<path d="M123.2 175.3h-11.4v5M151.1 167.6h1.3v8.9M151.1 172.7h1.3M151.1 175.3h1.3M151.1 170.2h1.3M217.2 166.4v1.2h8.9M226.1 160v10.2M86.4 188v2.5M92.7 188v2.5M99.1 188v2.5M105.4 188v2.5M111.8 188v2.5"/>
<path d="M118.1 188v2.5M157.5 188v2.5"/>
</g>
<path d="M249.6 144.2l1.2 1.2M250.8 144.2l-1.2 1.2M250.9 144.2l1.2 1.2M252.1 144.2l-1.2 1.2" fill="none" stroke="#000084" stroke-width=".18"/>
<path d="M67.2 17.6l-.1 .4 .1 .9M186.8 16.7l.6 .1 .1 .4-1 .1M187.4 17.9l-.6 .1M196.9 16v2M196.9 17h1.2M212.3 16.8l-.5-.1-.2 .3 .1 .2 .6 .2 .1 .2-.1 .3-.2 .1-.5-.1M224.4 50.4l-.1 .4 .1 .9" fill="none" stroke="#0000c2" stroke-width=".41"/>
<g fill="none" stroke="#0000c2" stroke-width=".18">
<path d="M208.4 55.1h.4M208.5 55.8l.3 .2M210.2 59.8v1.1l.2 .2M211.4 57.7l.1 .2-.1 .6M238.7 59.8v.1M220.3 77.2h.5M220.5 77.9l.3 .2M231.5 61l.1 .1M231.6 60.2l-.1 .2 .1 .2M234.4 62.7h.5M234.6 62.3l.1 1.2M238.5 63.5l.3 .1"/>
<path d="M238.7 60.2v.9M238.8 62.7l-.3 .2v.2l.3 .1M241 77.3l-.1 .2 .1 .5M241.3 60.3l.4-.1 .2 .1M241.9 60.9l-.2 .2-.4-.1M245.3 78l.4 .1M245.3 76.8v1.3M245.7 77.2l-.4 .1M246.3 62.7l.1 .8 .3 .1 .2-.1M251.4 62.7l-.2 .9-.3-.6-.2 .6M255.2 62.7h.4M255.5 63.6h.1"/>
<path d="M256.3 62.7l-.3 .3v.4l.3 .2M259.3 62.9v.6M266.6 63l.6-.1 .1-.2v-.3l-.7-.1v1.3M268 62.7l-.2 .3v.4l.2 .2M274.3 62.7v.9M274.7 62.7l-.4 .2M278.9 63.6v-1.3l.7 1.3"/>
</g>
<path d="M173.8 94l.4 .6M173.9 93.3l.3 .2-.1 .3-.2 .2M185.1 86.7h-.4a.86 .86 0 0 0 0 1.3l.4-.2 .1-.4-.3-.2h-.2l-.2 .2" fill="none" stroke="#989898" stroke-width=".18"/>
<g fill="#009600" stroke="#009600" stroke-width=".18">
<circle cx="190.5" cy="76.2" r=".46"/>
<circle cx="198.1" cy="91.4" r=".46"/>
<circle cx="226.1" cy="132.1" r=".46"/>
<circle cx="205.7" cy="94" r=".46"/>
<circle cx="157.5" cy="157.5" r=".46"/>
<circle cx="157.5" cy="139.7" r=".46"/>
<circle cx="226.1" cy="147.3" r=".46"/>
<circle cx="152.4" cy="175.3" r=".46"/>
<circle cx="152.4" cy="170.2" r=".46"/>
<circle cx="152.4" cy="172.7" r=".46"/>
<circle cx="217.2" cy="154.9" r=".46"/>
<circle cx="226.1" cy="167.6" r=".46"/>
<circle cx="161.3" cy="91.4" r=".46"/>
<circle cx="189.2" cy="100.3" r=".46"/>
<circle cx="153.7" cy="91.4" r=".46"/>
<circle cx="166.4" cy="97.8" r=".46"/>
<circle cx="166.4" cy="100.3" r=".46"/>
<circle cx="138.4" cy="91.4" r=".46"/>
<circle cx="165.1" cy="76.2" r=".46"/>
<circle cx="165.1" cy="80" r=".46"/>
<circle cx="227.3" cy="26.7" r=".46"/>
<circle cx="233.7" cy="45.7" r=".46"/>
<circle cx="227.3" cy="40.6" r=".46"/>
<circle cx="190.5" cy="45.7" r=".46"/>
<circle cx="26.7" cy="55.9" r=".46"/>
<circle cx="73.7" cy="50.8" r=".46"/>
<circle cx="59.7" cy="86.4" r=".46"/>
<circle cx="45.7" cy="30.5" r=".46"/>
<circle cx="35.6" cy="30.5" r=".46"/>
<circle cx="125.7" cy="91.4" r=".46"/>
<circle cx="115.6" cy="91.4" r=".46"/>
<circle cx="61" cy="160" r=".46"/>
<circle cx="53.3" cy="162.6" r=".46"/>
<circle cx="45.7" cy="172.7" r=".46"/>
<circle cx="53.3" cy="147.3" r=".46"/>
<circle cx="49.5" cy="129.5" r=".46"/>
<circle cx="45.7" cy="147.3" r=".46"/>
<circle cx="82.5" cy="55.9" r=".46"/>
<circle cx="88.9" cy="30.5" r=".46"/>
<circle cx="82.5" cy="30.5" r=".46"/>
<circle cx="92.7" cy="86.4" r=".46"/>
<circle cx="88.9" cy="61" r=".46"/>
<circle cx="24.1" cy="129.5" r=".46"/>
<circle cx="74.9" cy="129.5" r=".46"/>
<circle cx="82.5" cy="129.5" r=".46"/>
<circle cx="99.1" cy="129.5" r=".46"/>
<circle cx="99.1" cy="167.6" r=".46"/>
<circle cx="92.7" cy="162.6" r=".46"/>
<circle cx="86.4" cy="160" r=".46"/>
<circle cx="111.8" cy="27.9" r=".46"/>
<circle cx="111.8" cy="34.3" r=".46"/>
<circle cx="105.4" cy="172.7" r=".46"/>
</g>
<g font-size="2.8" fill="#0000c2">
<text x="14.7" y="17.8">RTC</text>
<text x="45.7" y="19.6">I2C</text>
<text x="53" y="19.6">Address:</text>
<text x="68.1" y="19.6">0x51</text>
<text x="168.9" y="18.3">Temperature</text>
<text x="189.9" y="18.3">and</text>
<text x="197.8" y="18.3">Humidity</text>
<text x="213.3" y="18.3">sensor</text>
<text x="202.9" y="52.3">I2C</text>
<text x="210.2" y="52.3">Address:</text>
<text x="225.3" y="52.3">0x44</text>
<text x="15" y="76">PDM</text>
<text x="23.7" y="76">MIC</text>
<text x="15.5" y="119.1">SD</text>
<text x="21.8" y="119.1">Card</text>
<text x="169.7" y="119.6">BUZZER</text>
</g>
<g font-size="2.8" fill="#840000">
<text x="178" y="190.9">Title:</text>
<text x="187.7" y="190.9">reTerminal</text>
<text x="205.7" y="190.9">E1001</text>
</g>
<g font-size="2.1" fill="#840000">
<text x="178" y="184">Sheet:</text>
<text x="186.2" y="184">/06</text>
<text x="192" y="184">Peripherals/</text>
<text x="178" y="186.7">File:</text>
<text x="184.1" y="186.7">06</text>
<text x="188.2" y="186.7">Peripherals.kicad_sch</text>
<text x="263" y="190.8">CC</text>
<text x="267.7" y="190.8">BY-SA</text>
<text x="276.8" y="190.8">4.0</text>
<text x="178" y="196.9">KiCad</text>
<text x="178" y="194.1">Size:</text>
<text x="184.7" y="194.1">A4</text>
<text x="185.7" y="196.9">E.D.A.</text>
<text x="193.3" y="196.9">9.0.0</text>
<text x="200" y="194.1">Date:</text>
<text x="207" y="194.1">2025-11-14</text>
<text x="263" y="194.3">Rev:</text>
<text x="263" y="196.9">Id:</text>
<text x="267.1" y="196.9">6/9</text>
<text x="269.4" y="194.3">v1.2</text>
</g>
<g font-size="1.8" fill="#840000">
<text x="35" y="11.9">1</text>
<text x="85" y="11.9">2</text>
<text x="135" y="11.9">3</text>
<text x="185" y="11.9">4</text>
<text x="235" y="11.9">5</text>
<text x="285" y="11.9">6</text>
<text x="10.3" y="35.9">A</text>
<text x="285.3" y="35.9">A</text>
<text x="10.3" y="85.9">B</text>
<text x="285.3" y="85.9">B</text>
<text x="10.3" y="135.9">C</text>
<text x="285.3" y="135.9">C</text>
<text x="76.4" y="159.9">0R 5%</text>
<text x="76.4" y="162.4">0R 5%</text>
<text x="10.3" y="185.9">D</text>
<text x="285.3" y="185.9">D</text>
<text x="35" y="199.9">1</text>
<text x="85" y="199.9">2</text>
<text x="135" y="199.9">3</text>
<text x="185" y="199.9">4</text>
<text x="235" y="199.9">5</text>
<text x="285" y="199.9">6</text>
</g>
<g font-size="1.8" fill="#006464">
<text x="107.5" y="18.8">RTC_VDD</text>
<text x="138" y="18.8">SYS_3V3</text>
<text x="223.1" y="22.6">SYS_3V3</text>
<text x="37.2" y="27.5">FC-12M</text>
<text x="39.5" y="25">X2</text>
<text x="49.4" y="27.8">22pF</text>
<text x="50.1" y="25.2">C78</text>
<text x="84.7" y="25.1">SYS_3V3</text>
<text x="113.6" y="27.5">D28</text>
<text x="124.1" y="27.5">LRB520S-30T1G</text>
<text x="147.8" y="27.5">BAT1</text>
<text x="113.4" y="33.9">D29</text>
<text x="124.1" y="33.9">LRB520S-30T1G</text>
<text x="145.3" y="35.2">V+</text>
<text x="146.6" y="30.1">CR1220</text>
<text x="151.6" y="35.2">V-</text>
<text x="172.3" y="35.3">SYS_3V3</text>
<text x="184.8" y="35.3">SHT40_PWR</text>
<text x="212.7" y="35.2">U15</text>
<text x="228.6" y="31.3">R100</text>
<text x="228.6" y="33.9">4.7K</text>
<text x="235" y="31.3">R102</text>
<text x="235" y="33.9">4.7K</text>
<text x="22.4" y="40.4">SYS_3V3</text>
<text x="58" y="40.2">U11</text>
<text x="114.3" y="41.5">100nF</text>
<text x="114.3" y="39">C83</text>
<text x="206.3" y="37.7">SHT40-AD1B-R2</text>
<text x="210.1" y="41.5">VSS</text>
<text x="215.4" y="41.5">SDA</text>
<text x="237.2" y="40.5">R104</text>
<text x="51.3" y="46.6">OSCI</text>
<text x="55.6" y="42.8">PCF8563T</text>
<text x="64.2" y="46.6">VDD</text>
<text x="180.3" y="44.6">R111</text>
<text x="210.1" y="46.6">VDD</text>
<text x="215.5" y="46.6">SCL</text>
<text x="237.2" y="45.6">R105</text>
<text x="51.3" y="51.7">OSCO</text>
<text x="60.7" y="51.7">CLKOUT</text>
<text x="76.7" y="49.1">TP11</text>
<text x="180" y="48.4">0R</text>
<text x="193" y="51.7">100nF</text>
<text x="193" y="49.1">C85</text>
<text x="18.7" y="54.2">TP10</text>
<text x="51.3" y="56.7">~{INT}</text>
<text x="64.4" y="56.7">SCL</text>
<text x="91.8" y="55.7">R94</text>
<text x="51.3" y="61.8">VSS</text>
<text x="64.3" y="61.8">SDA</text>
<text x="91.8" y="60.8">R95</text>
<text x="170.7" y="77.1">GND4</text>
<text x="170.7" y="74.5">GND3</text>
<text x="179.6" y="77.1">GND1</text>
<text x="179.6" y="74.5">GND2</text>
<text x="55.4" y="81">SYS_3V3</text>
<text x="134" y="83.6">MIC_PWR</text>
<text x="170.7" y="83.4">VDD</text>
<text x="170.7" y="80.9">L/R</text>
<text x="180.3" y="80.9">DATA</text>
<text x="181.1" y="83.4">CLK</text>
<text x="96.3" y="88.5">TPS22916CYFPR</text>
<text x="102.2" y="86">U12</text>
<text x="189.3" y="86">U18</text>
<text x="62" y="93.6">100nF</text>
<text x="62" y="91">C75</text>
<text x="98.3" y="92.3">VIN</text>
<text x="105.1" y="92.3">VOUT</text>
<text x="140" y="90.5">R85</text>
<text x="144.5" y="90.5">100R</text>
<text x="216.9" y="91.3">R109</text>
<text x="216.9" y="93.8">R110</text>
<text x="98.3" y="97.4">EN</text>
<text x="105.9" y="97.4">GND</text>
<text x="128.3" y="99.9">1uF</text>
<text x="128.3" y="97.4">C79</text>
<text x="139.7" y="99.9">100nF</text>
<text x="139.7" y="97.4">C81</text>
<text x="149.8" y="98.7">D32</text>
<text x="194.3" y="101.2">D33</text>
<text x="201.9" y="101.2">D34</text>
<text x="157.1" y="106.1" transform="rotate(-90 157.1 106.1)">ESDPSA0402V05</text>
<text x="201.5" y="110.2" transform="rotate(-90 201.5 110.2)">ESDPSA0402V05</text>
<text x="209.1" y="108.7" transform="rotate(-90 209.1 108.7)">ESDPSA0402V05</text>
<text x="19.9" y="125.5">SYS_3V3</text>
<text x="60.3" y="124.1">U13</text>
<text x="92.4" y="124.2">TF_CARD_PWR</text>
<text x="153.2" y="121.7">SYS_3V3</text>
<text x="221.8" y="124.2">SYS_3V3</text>
<text x="54.4" y="126.6">TPS22916CYFPR</text>
<text x="56.4" y="130.4">VIN</text>
<text x="63.2" y="130.4">VOUT</text>
<text x="152.6" y="130.1">1M</text>
<text x="152.8" y="127.6">R97</text>
<text x="227.3" y="131.7">R103</text>
<text x="235.5" y="131.7">22R</text>
<text x="26.7" y="135.5">100nF</text>
<text x="26.7" y="132.9">C76</text>
<text x="56.4" y="135.5">EN</text>
<text x="64" y="135.5">GND</text>
<text x="85.1" y="136.8">1uF</text>
<text x="85.1" y="134.2">C80</text>
<text x="101.6" y="136.8">100nF</text>
<text x="101.6" y="134.2">C82</text>
<text x="219.6" y="137.4">D31</text>
<text x="39" y="143.3">TF_CARD_PWR</text>
<text x="143.1" y="138.8">R96</text>
<text x="207.5" y="139.9">LRB520S-30T1G</text>
<text x="249.4" y="139.3">+</text>
<text x="255.2" y="139.3">BUZ1</text>
<text x="255.2" y="141.8">MLT-8530</text>
<text x="47" y="152">R83</text>
<text x="47" y="154.5">4.7K</text>
<text x="54.6" y="152">R84</text>
<text x="54.6" y="154.5">4.7K</text>
<text x="62.2" y="152">R86</text>
<text x="62.2" y="154.5">4.7K</text>
<text x="131.1" y="153.3">ST-TF-003J</text>
<text x="136" y="150.7">J5</text>
<text x="203.8" y="154.5">R98</text>
<text x="227.3" y="154.5">Q7</text>
<text x="68.9" y="159.9">R88</text>
<text x="126.2" y="158.3">DAT2</text>
<text x="126.2" y="160.9">CD/DAT3</text>
<text x="141" y="158.3">SWITCH</text>
<text x="211.2" y="161.6">R99</text>
<text x="227.3" y="157">BC817W-25W</text>
<text x="68.9" y="167.5">R90</text>
<text x="68.9" y="162.4">R89</text>
<text x="126.2" y="163.4">CMD</text>
<text x="126.2" y="166">VDD</text>
<text x="211.1" y="163.7">100K</text>
<text x="68.9" y="172.6">R91</text>
<text x="126.2" y="168.5">CLOCK</text>
<text x="126.2" y="171">VSS</text>
<text x="126.2" y="173.6">DAT0</text>
<text x="142.9" y="168.5">SHD1</text>
<text x="142.9" y="171">SHD2</text>
<text x="142.9" y="173.6">SHD3</text>
<text x="126.2" y="176.1">DAT1</text>
<text x="142.9" y="176.1">SHD4</text>
<text x="85.7" y="182.2" transform="rotate(-90 85.7 182.2)">D22</text>
<text x="92" y="182.4" transform="rotate(-90 92 182.4)">D23</text>
<text x="98.4" y="183.2" transform="rotate(-90 98.4 183.2)">D24</text>
<text x="105" y="182.4" transform="rotate(-90 105 182.4)">D25</text>
<text x="111.1" y="183.4" transform="rotate(-90 111.1 183.4)">D26</text>
<text x="117.7" y="183.4" transform="rotate(-90 117.7 183.4)">D27</text>
<text x="156.8" y="182.4" transform="rotate(-90 156.8 182.4)">D30</text>
<text x="89.8" y="190" transform="rotate(-90 89.8 190)">ESDPSA0402V05</text>
<text x="96.1" y="190" transform="rotate(-90 96.1 190)">ESDPSA0402V05</text>
<text x="102.5" y="190" transform="rotate(-90 102.5 190)">ESDPSA0402V05</text>
<text x="108.8" y="190" transform="rotate(-90 108.8 190)">ESDPSA0402V05</text>
<text x="115.2" y="190" transform="rotate(-90 115.2 190)">ESDPSA0402V05</text>
<text x="121.5" y="190" transform="rotate(-90 121.5 190)">ESDPSA0402V05</text>
<text x="160.9" y="190" transform="rotate(-90 160.9 190)">ESDPSA0402V05</text>
</g>
<g font-size="1.8" fill="#989898">
<text x="22.9" y="29.3">C77</text>
<text x="29.5" y="29.6">18pF</text>
<text x="74.9" y="36.4">R101</text>
<text x="74.9" y="39">4.7K</text>
<text x="83.8" y="36.4">R92</text>
<text x="83.8" y="39">4.7K</text>
<text x="90.2" y="36.4">R93</text>
<text x="90.2" y="39">4.7K</text>
<text x="27.9" y="46.6">R112</text>
<text x="27.9" y="49.1">4.7K</text>
<text x="97.5" y="79.9">R108</text>
<text x="162.4" y="89.3">U17</text>
<text x="170.1" y="88.2">MSM261DHP006</text>
<text x="170.7" y="92.3">VDD</text>
<text x="170.7" y="94.8">L/R</text>
<text x="180.3" y="94.8">DATA</text>
<text x="181.1" y="92.3">CLK</text>
<text x="170.7" y="98.7">GND4</text>
<text x="170.7" y="101.2">GND3</text>
<text x="179.6" y="98.7">GND1</text>
<text x="179.6" y="101.2">GND2</text>
<text x="56.5" y="117.7">R87</text>
<text x="64.7" y="117.7">0R</text>
</g>
<g font-size="1.8" fill="#a1a1a1">
<text x="22.9" y="33.2">50V</text>
<text x="29.2" y="33.2">NPO</text>
<text x="74.9" y="41.5">1%</text>
<text x="83.8" y="41.5">1%</text>
<text x="90.2" y="41.5">1%</text>
<text x="27.9" y="51.7">1%</text>
<text x="102.7" y="80.9">5%</text>
<text x="105.6" y="80.1">0R</text>
<text x="60.8" y="119">5%</text>
</g>
<g font-size="1.8" fill="#840084">
<text x="37.3" y="34.6">12.5pF</text>
<text x="50" y="35.9">NPO</text>
<text x="50.2" y="33.9">50V</text>
<text x="124.2" y="30.1">30V,200mA</text>
<text x="124.2" y="36.4">30V,200mA</text>
<text x="228.6" y="36.4">1%</text>
<text x="235" y="36.4">1%</text>
<text x="245.3" y="40.5">0R 5%</text>
<text x="114.5" y="46.1">16V</text>
<text x="114.6" y="43.8">X7R</text>
<text x="245.3" y="45.6">0R 5%</text>
<text x="183.7" y="48.4">5%</text>
<text x="99.2" y="55.7">0R 5%</text>
<text x="193" y="54.2">X7R</text>
<text x="193" y="56.7">16V</text>
<text x="99.2" y="60.8">0R 5%</text>
<text x="150.5" y="90.5">5%</text>
<text x="225.5" y="91.3">0R 5%</text>
<text x="225.5" y="93.8">0R 5%</text>
<text x="61.9" y="98.7">16V</text>
<text x="62.1" y="96.1">X7R</text>
<text x="128.3" y="102.5">X5R</text>
<text x="128.3" y="105">10V</text>
<text x="139.8" y="102.5">X7R</text>
<text x="139.9" y="105">16V</text>
<text x="152.7" y="133.2">5%</text>
<text x="26.7" y="138">X7R</text>
<text x="26.7" y="140.6">16V</text>
<text x="85.1" y="139.3">X5R</text>
<text x="85.1" y="141.8">10V</text>
<text x="101.6" y="139.3">X7R</text>
<text x="101.6" y="141.8">16V</text>
<text x="147.8" y="138.8">0R 5%</text>
<text x="212.8" y="142.5">30V,200mA</text>
<text x="212" y="154.5">1K 5%</text>
<text x="47" y="157.1">1%</text>
<text x="54.6" y="157.1">1%</text>
<text x="62.2" y="157.1">1%</text>
<text x="76.4" y="167.5">0R 5%</text>
<text x="211.2" y="166.2">5%</text>
<text x="76.4" y="172.6">0R 5%</text>
</g>
<g font-size="1.8" fill="#a90000">
<text x="142.8" y="34">1</text>
<text x="155.5" y="34">2</text>
<text x="207.6" y="40.4">4</text>
<text x="220.3" y="40.4">1</text>
<text x="48.8" y="45.5">1</text>
<text x="69.1" y="45.5">8</text>
<text x="207.6" y="45.5">3</text>
<text x="220.3" y="45.5">2</text>
<text x="48.8" y="50.5">2</text>
<text x="69.1" y="50.5">7</text>
<text x="48.8" y="55.6">3</text>
<text x="69.1" y="55.6">6</text>
<text x="48.8" y="60.7">4</text>
<text x="69.1" y="60.7">5</text>
<text x="168.2" y="75.9">8</text>
<text x="168.2" y="73.4">7</text>
<text x="186" y="75.9">5</text>
<text x="186" y="73.4">6</text>
<text x="168.2" y="82.3">1</text>
<text x="168.2" y="79.8">2</text>
<text x="186" y="82.3">3</text>
<text x="186" y="79.8">4</text>
<text x="95.3" y="91.2">A2</text>
<text x="110.5" y="91.2">A1</text>
<text x="95.2" y="96.3">B2</text>
<text x="110.4" y="96.3">B1</text>
<text x="53.4" y="129.3">A2</text>
<text x="68.6" y="129.3">A1</text>
<text x="53.3" y="134.4">B2</text>
<text x="68.5" y="134.4">B1</text>
<text x="246.9" y="138.2">3</text>
<text x="246.9" y="140.7">1</text>
<text x="123.3" y="157.2">T1</text>
<text x="123.3" y="159.8">T2</text>
<text x="148.5" y="157.2">G1</text>
<text x="123.3" y="162.3">T3</text>
<text x="123.3" y="164.8">T4</text>
<text x="123.3" y="167.4">T5</text>
<text x="148.5" y="167.4">S1</text>
<text x="123.3" y="169.9">T6</text>
<text x="123.3" y="172.5">T7</text>
<text x="148.5" y="169.9">S2</text>
<text x="148.5" y="172.5">S3</text>
<text x="123.3" y="175">T8</text>
<text x="148.5" y="175">S4</text>
</g>
<g font-size="1.8" fill="#0000c2">
<text x="202.7" y="56.1">Layout</text>
<text x="205.2" y="58.7">1.Keep</text>
<text x="210" y="56.1">Note:</text>
<text x="212.8" y="58.7">away</text>
<text x="218.6" y="58.7">from</text>
<text x="224.1" y="58.7">heat</text>
<text x="229.4" y="58.7">sources</text>
<text x="205.2" y="63.8">3.Do</text>
<text x="205.2" y="61.2">2.Mill</text>
<text x="210.6" y="63.8">not</text>
<text x="211.6" y="61.2">a</text>
<text x="213.9" y="61.2">groove</text>
<text x="214.8" y="63.8">place</text>
<text x="221.1" y="63.8">copper</text>
<text x="221.4" y="61.2">where</text>
<text x="228" y="61.2">the</text>
<text x="228.7" y="63.8">under</text>
<text x="232.1" y="61.2">sensor</text>
<text x="235.2" y="63.8">the</text>
<text x="239.3" y="63.8">sensor;</text>
<text x="239.5" y="61.2">is</text>
<text x="242.3" y="61.2">placed.</text>
<text x="247.4" y="63.8">use</text>
<text x="251.8" y="63.8">wire</text>
<text x="256.8" y="63.8">to</text>
<text x="259.8" y="63.8">connect</text>
<text x="268.4" y="63.8">Power</text>
<text x="275.2" y="63.8">and</text>
<text x="279.8" y="63.8">GND.</text>
<text x="214.6" y="78.2">Layout</text>
<text x="222" y="78.2">Note:</text>
<text x="228" y="78.2">One</text>
<text x="232.8" y="78.2">top</text>
<text x="237" y="78.2">and</text>
<text x="241.6" y="78.2">one</text>
<text x="246.1" y="78.2">buttom</text>
</g>
<g font-size="1.8" fill="#aaa">
<text x="168.2" y="91.2">1</text>
<text x="168.2" y="93.7">2</text>
<text x="186" y="91.2">3</text>
<text x="186" y="93.7">4</text>
<text x="168.2" y="97.5">8</text>
<text x="168.2" y="100.1">7</text>
<text x="186" y="97.5">5</text>
<text x="186" y="100.1">6</text>
</g>
<g font-size="1.6" fill="#006464">
<text x="15.2" y="31.3">GND</text>
<text x="62.4" y="31.3">GND</text>
<text x="156.9" y="41.4">GND</text>
<text x="199.3" y="41.4">GND</text>
<text x="109.9" y="51.6">GND</text>
<text x="188.6" y="61.8">GND</text>
<text x="41.3" y="67.3">GND</text>
<text x="198.3" y="77">GND</text>
<text x="154.9" y="80.8">GND</text>
<text x="57.8" y="107.5">GND</text>
<text x="113.7" y="110">GND</text>
<text x="123.9" y="110">GND</text>
<text x="136.6" y="111.3">GND</text>
<text x="151.8" y="111.3">GND</text>
<text x="167.2" y="109.3" transform="rotate(-90 167.2 109.3)">GND</text>
<text x="190" y="109.3" transform="rotate(-90 190 109.3)">GND</text>
<text x="196.3" y="113.8">GND</text>
<text x="203.9" y="113.8">GND</text>
<text x="22.3" y="145.6">GND</text>
<text x="70.5" y="146.9">GND</text>
<text x="80.7" y="146.9">GND</text>
<text x="97.2" y="146.9">GND</text>
<text x="106.6" y="171">GND</text>
<text x="224.2" y="174.8">GND</text>
<text x="150.5" y="181.1">GND</text>
<text x="84.5" y="195.1">GND</text>
<text x="90.9" y="195.1">GND</text>
<text x="97.2" y="195.1">GND</text>
<text x="103.6" y="195.1">GND</text>
<text x="109.9" y="195.1">GND</text>
<text x="116.3" y="195.1">GND</text>
<text x="155.6" y="195.1">GND</text>
</g>
<g font-size="1.6" fill="#840000">
<text x="256.6" y="41.6">ESP_IO19/I2C0_SDA</text>
<text x="256.6" y="46.7">ESP_IO20/I2C0_SCL</text>
<text x="113" y="56.9">ESP_IO20/I2C0_SCL</text>
<text x="113" y="62">ESP_IO19/I2C0_SDA</text>
<text x="243.9" y="95">ESP_IO41/PDM_DATA</text>
<text x="243.9" y="92.4">ESP_IO42/PDM_CLK</text>
<text x="69.9" y="97.5">ESP_IO38/PDM_EN</text>
<text x="35.7" y="135.6">ESP_IO16/SD_EN</text>
<text x="126" y="140.7">ESP_IO15/SD_DET</text>
<text x="181.1" y="155.9">ESP_IO45/BUZZER_EN</text>
<text x="19.2" y="161">ESP_IO14/SD_CS</text>
<text x="21.5" y="163.6">ESP_IO9/MOSI</text>
<text x="22.3" y="168.6">ESP_IO7/SCK</text>
<text x="22.4" y="173.7">ESP_IO8/MISO</text>
</g>
<text font-size="1.4" fill="#006464" x="117.5" y="27.7">2</text>
<g font-size="1.4" fill="#a90000">
<text x="121.3" y="27.7">1</text>
<text x="117.5" y="34">2</text>
<text x="121.3" y="34">1</text>
<text x="225.8" y="137.8" transform="rotate(-90 225.8 137.8)">2</text>
<text x="225.8" y="141.6" transform="rotate(-90 225.8 141.6)">1</text>
</g>
<g font-size="1.2" fill="#840000">
<text x="38.4" y="31.8">1</text>
<text x="42.1" y="31.8">2</text>
</g>
<g font-size=".9" fill="#840000">
<text x="222.8" y="155.1">B</text>
<text x="225.3" y="152.6">C</text>
<text x="225.3" y="158.3">E</text>
</g>
</svg>
